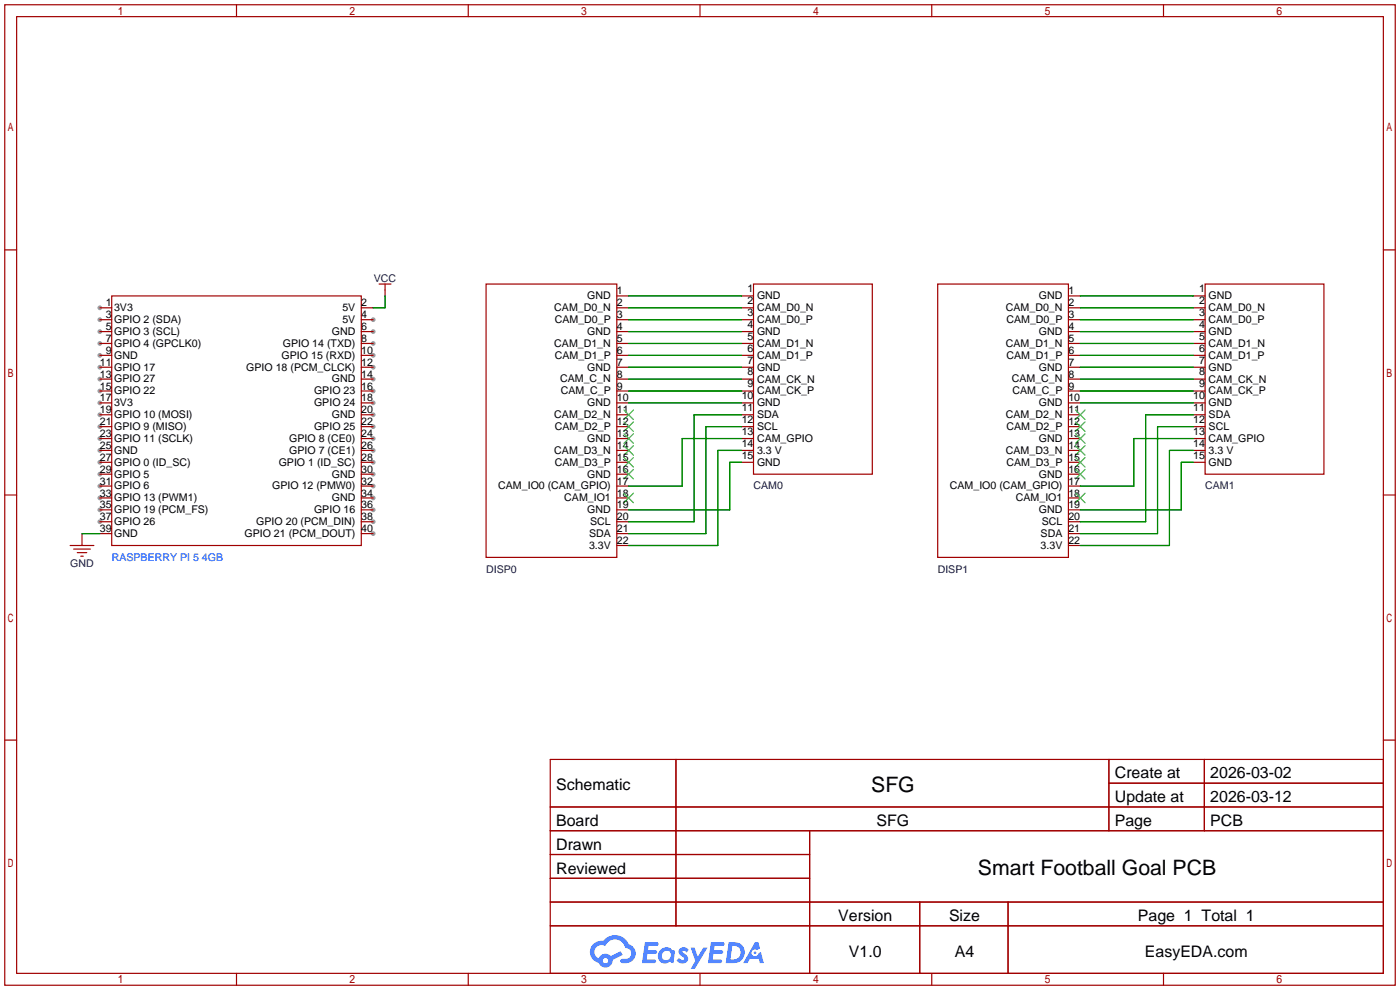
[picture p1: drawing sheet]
<svg xmlns="http://www.w3.org/2000/svg" width="299mm" height="212mm" viewBox="0 0 299 212" stroke-linecap="round" stroke-linejoin="round" font-family="sans-serif">
<g fill="#999">
<circle cx="79.8" cy="78.5" r=".51"/>
<circle cx="79.8" cy="75.9" r=".51"/>
<circle cx="79.8" cy="73.4" r=".51"/>
<circle cx="79.8" cy="70.9" r=".51"/>
<circle cx="79.8" cy="68.3" r=".51"/>
<circle cx="21.3" cy="65.8" r=".51"/>
<circle cx="79.8" cy="81" r=".51"/>
<circle cx="79.8" cy="83.6" r=".51"/>
<circle cx="79.8" cy="86.1" r=".51"/>
<circle cx="79.8" cy="88.6" r=".51"/>
<circle cx="79.8" cy="91.2" r=".51"/>
<circle cx="79.8" cy="93.7" r=".51"/>
<circle cx="79.8" cy="96.3" r=".51"/>
<circle cx="79.8" cy="101.3" r=".51"/>
<circle cx="79.8" cy="103.9" r=".51"/>
<circle cx="79.8" cy="106.4" r=".51"/>
<circle cx="79.8" cy="109" r=".51"/>
<circle cx="79.8" cy="111.5" r=".51"/>
<circle cx="79.8" cy="114" r=".51"/>
<circle cx="79.8" cy="98.8" r=".51"/>
<circle cx="21.3" cy="68.3" r=".51"/>
<circle cx="21.3" cy="70.9" r=".51"/>
<circle cx="21.3" cy="73.4" r=".51"/>
<circle cx="21.3" cy="75.9" r=".51"/>
<circle cx="21.3" cy="78.5" r=".51"/>
<circle cx="21.3" cy="81" r=".51"/>
<circle cx="21.3" cy="83.6" r=".51"/>
<circle cx="21.3" cy="86.1" r=".51"/>
<circle cx="21.3" cy="88.6" r=".51"/>
<circle cx="21.3" cy="91.2" r=".51"/>
<circle cx="21.3" cy="93.7" r=".51"/>
<circle cx="21.3" cy="96.3" r=".51"/>
<circle cx="21.3" cy="98.8" r=".51"/>
<circle cx="21.3" cy="101.3" r=".51"/>
<circle cx="21.3" cy="103.9" r=".51"/>
<circle cx="21.3" cy="106.4" r=".51"/>
<circle cx="21.3" cy="109" r=".51"/>
<circle cx="21.3" cy="111.5" r=".51"/>
</g>
<g fill="none" stroke="#a10000" stroke-width=".25">
<path d="M1 1h297.2v209.6h-297.2zM3.6 3.6h292.1v204.4h-292.1zM50.5 1v2.6M100.1 1v2.6M149.6 1v2.6M199.1 1v2.6M248.7 1v2.6M1 53.4h2.6M295.7 53.4h2.5M1 105.8h2.6M295.7 105.8h2.5M1 158.2h2.6"/>
<path d="M295.7 158.2h2.5M117.6 162.3h178.1v45.7h-178.1zM117.6 172.5h178.1M117.6 177.5h178.1M144.5 162.3v35.6M173 177.5v30.5M237 162.3v15.2M237 167.4h58.7M257.4 162.3v15.2M117.6 182.6h55.4M117.6 192.8h178.1M117.6 187.7h55.4"/>
<path d="M117.6 197.9h178.1M196.6 192.8v15.2M215.4 192.8v15.2M50.5 208v2.6M100.1 208v2.6M149.6 208v2.6M199.1 208v2.6M248.7 208v2.6"/>
</g>
<g fill="#5487ff">
<path d="M145.3 202.7a1.3 1.3 0 0 1 1.9 .3l-.4 .6a.54 .54 0 0 0-.9-.2l.1 .2a1.34 1.34 0 0 1 .9 1.8 1.47 1.47 0 0 1-2.3-.1l.5-.6 .8 .5a.31 .31 0 0 0 .4-.3 .31 .31 0 0 0-.3-.4 1.12 1.12 0 0 1-.7-1.8z"/>
<path d="M147.6 202.5h.9l.6 2 1.2-2h.9l-2.7 4.6h-.9l1-1.7z"/>
<path d="M137.8 201.4h1.7a1.31 1.31 0 0 1 1.2 .2 .4 .4 0 0 1-.3 .5l-1.8 .1-.1 .9h1.6a.4 .4 0 0 1 .4 .4 .4 .4 0 0 1-.5 .4h-1.6l-.2 1.2h1.4a.46 .46 0 0 1 .5 0 .46 .46 0 0 1 .1 .5l-.4 .2h-2.6z"/>
<path d="M151.9 201.4h1.7a1.32 1.32 0 0 1 1.2 .2 .39 .39 0 0 1-.3 .5l-1.8 .1-.1 .9h1.6a.4 .4 0 0 1 .4 .4 .4 .4 0 0 1-.4 .4h-1.7l-.2 1.2h1.4a.46 .46 0 0 1 .5 0 .46 .46 0 0 1 .1 .5l-.4 .2h-2.6z"/>
<path d="M161.3 201.4h.8l.3 1.3-.6 .4a.75 .75 0 0 0-1.1 .3 .75 .75 0 0 0 .5 1 .75 .75 0 0 0 .9-.7l.5-.2 .6 2.3h-.8l-.3-.9h-1.8l-.5 .9h-1z"/>
<path d="M155.7 201.4l-.6 4.4h1.5a2.27 2.27 0 0 0 2.6-2.2 2.27 2.27 0 0 0-2.7-2.2zM156.5 202.1a1.5 1.5 0 0 1 1.8 1.6 1.5 1.5 0 0 1-1.9 1.4h-.3z"/>
<path d="M141.2 203a1.6 1.6 0 0 0-.3 2.3 1.6 1.6 0 0 0 2.3 .2l.7 .3 .3-2.4-.1-.3-.5-.1a1.58 1.58 0 0 0-2.4 0zM141.8 203.5a.98 .98 0 0 1 1.6 .4 .98 .98 0 0 1-1.1 1.3 .94 .94 0 0 1-.9-.7 .94 .94 0 0 1 .4-1z"/>
<path d="M126.8 201.8a2.37 2.37 0 0 0 1.1 4 1.54 1.54 0 0 0 1.8 1 1.54 1.54 0 0 0 1.2-1.6l2.2-1.1-.5-.8-2 1a1.57 1.57 0 0 0-2.7 .5 1.5 1.5 0 0 1-.7-2.1 1.5 1.5 0 0 1 2.2-.5 2.23 2.23 0 0 1 2.3-1.4 2.23 2.23 0 0 1 2 1.8 1.16 1.16 0 0 1 1.2 1.1 1.16 1.16 0 0 1-1.1 1.2h-.7a.47 .47 0 0 0-.5 .4 .47 .47 0 0 0 .4 .5 2.17 2.17 0 0 0 2.5-.9 2.17 2.17 0 0 0-.3-2.7l-.8-.4a3.2 3.2 0 0 0-5.5-.7l-1.1 .1zM128.8 205.3a.6 .6 0 0 1 1.2 0 .6 .6 0 0 1-1.2 0z"/>
<circle cx="161.4" cy="203.6" r=".28"/>
</g>
<g fill="none" stroke="#a10000" stroke-width=".25">
<path d="M21.3 78.5h2.6M21.3 75.9h2.6M21.3 73.4h2.6M21.3 70.9h2.6M21.3 68.3h2.6M21.3 65.8h2.6M23.9 63.2h53.3v53.4h-53.3zM77.2 78.5h2.6M77.2 75.9h2.6M77.2 73.4h2.6M77.2 70.9h2.6M77.2 68.3h2.6"/>
<path d="M77.2 65.8h2.6M81 60.7h2.6M82.3 60.7v2.5M103.9 60.7h27.9v58.4h-27.9zM131.8 78.5h2.6M131.8 75.9h2.6M131.8 73.4h2.6M131.8 70.9h2.6M131.8 68.3h2.6M131.8 65.8h2.6M131.8 63.2h2.6M158.5 78.5h2.5"/>
<path d="M158.5 75.9h2.5M158.5 73.4h2.5M158.5 70.9h2.5M158.5 68.3h2.5M158.5 65.8h2.5M158.5 63.2h2.5M161 60.7h25.4v40.6h-25.4zM200.4 60.7h27.9v58.4h-27.9zM228.3 78.5h2.6M228.3 75.9h2.6M228.3 73.4h2.6M228.3 70.9h2.6"/>
<path d="M228.3 68.3h2.6M228.3 65.8h2.6M228.3 63.2h2.6M255 78.5h2.6M255 75.9h2.6M255 73.4h2.6M255 70.9h2.6M255 68.3h2.6M255 65.8h2.6M255 63.2h2.6M257.6 60.7h25.4v40.6h-25.4zM21.3 81h2.6"/>
<path d="M21.3 83.6h2.6M21.3 86.1h2.6M21.3 88.6h2.6M21.3 91.2h2.6M21.3 93.7h2.6M21.3 96.3h2.6M21.3 98.8h2.6M77.2 81h2.6M77.2 83.6h2.6M77.2 86.1h2.6M77.2 88.6h2.6M77.2 91.2h2.6"/>
<path d="M77.2 93.7h2.6M77.2 96.3h2.6M77.2 98.8h2.6M131.8 81h2.6M131.8 83.6h2.6M131.8 86.1h2.6M131.8 88.6h2.6M131.8 91.2h2.6M131.8 93.7h2.6M131.8 96.3h2.6M131.8 98.8h2.6M158.5 81h2.5"/>
<path d="M158.5 83.6h2.5M158.5 86.1h2.5M158.5 88.6h2.5M158.5 91.2h2.5M158.5 93.7h2.5M158.5 96.3h2.5M158.5 98.8h2.5M228.3 81h2.6M228.3 83.6h2.6M228.3 86.1h2.6M228.3 88.6h2.6M228.3 91.2h2.6"/>
<path d="M228.3 93.7h2.6M228.3 96.3h2.6M228.3 98.8h2.6M255 81h2.6M255 83.6h2.6M255 86.1h2.6M255 88.6h2.6M255 91.2h2.6M255 93.7h2.6M255 96.3h2.6M255 98.8h2.6M15 116.6h5.1"/>
<path d="M15.7 117.3h3.6M16.5 118.1h2M17.3 118.9h.5M17.5 114v2.6M21.3 101.3h2.6M21.3 103.9h2.6M21.3 106.4h2.6M21.3 109h2.6M21.3 111.5h2.6M21.3 114h2.6M77.2 101.3h2.6M77.2 103.9h2.6"/>
<path d="M77.2 106.4h2.6M77.2 109h2.6M77.2 111.5h2.6M77.2 114h2.6M131.8 101.3h2.6M131.8 103.9h2.6M131.8 106.4h2.6M131.8 109h2.6M131.8 111.5h2.6M131.8 114h2.6M131.8 116.6h2.6M228.3 101.3h2.6"/>
<path d="M228.3 103.9h2.6M228.3 106.4h2.6M228.3 109h2.6M228.3 111.5h2.6M228.3 114h2.6M228.3 116.6h2.6"/>
</g>
<g fill="none" stroke="#3c3" stroke-width=".25">
<path d="M133.3 87.6l2.1 2.1M133.3 90.2l2.1 2M133.3 92.7l2.1 2M133.3 95.2l2.1 2.1M133.3 97.8l2.1 2M135.4 87.6l-2.1 2.1M135.4 90.2l-2.1 2M135.4 92.7l-2.1 2M135.4 95.2l-2.1 2.1M135.4 97.8l-2.1 2M229.9 87.6l2 2.1M229.9 90.2l2 2"/>
<path d="M229.9 92.7l2 2M229.9 95.2l2 2.1M229.9 97.8l2 2M231.9 87.6l-2 2.1M231.9 90.2l-2 2M231.9 92.7l-2 2M231.9 95.2l-2 2.1M231.9 97.8l-2 2M133.3 100.3l2.1 2.1M133.3 105.4l2.1 2M135.4 100.3l-2.1 2.1M135.4 105.4l-2.1 2"/>
<path d="M229.9 100.3l2 2.1M229.9 105.4l2 2M231.9 100.3l-2 2.1M231.9 105.4l-2 2"/>
</g>
<g fill="none" stroke="#008700" stroke-width=".25">
<path d="M82.3 63.2v2.6h-2.5M134.4 63.2h24.1M134.4 65.8h24.1M134.4 68.3h24.1M134.4 70.9h24.1M134.4 73.4h24.1M134.4 75.9h24.1M134.4 78.5h24.1M230.9 63.2h24.1M230.9 65.8h24.1M230.9 68.3h24.1M230.9 70.9h24.1"/>
<path d="M230.9 73.4h24.1M230.9 75.9h24.1M230.9 78.5h24.1M134.4 81h24.1M134.4 83.6h24.1M134.4 86.1h24.1M158.5 96.3h-5.1v20.3h-19M158.5 91.2h-7.6v22.8h-16.5M158.5 88.6h-10.2v22.9h-13.9M158.5 93.7h-12.7v10.2h-11.4M158.5 98.8h-2.5v10.2h-21.6M230.9 81h24.1"/>
<path d="M230.9 83.6h24.1M230.9 86.1h24.1M255 96.3h-5.1v20.3h-19M255 91.2h-7.6v22.8h-16.5M255 88.6h-10.1v22.9h-14M255 93.7h-12.7v10.2h-11.4M255 98.8h-2.5v10.2h-21.6M17.5 114h3.8"/>
</g>
<g font-size="4.5">
<text x="186.2" y="169.2">SFG</text>
<text x="209" y="187">Smart Football Goal PCB</text>
</g>
<g font-size="3.4">
<text x="238.3" y="166.4">Create at</text>
<text x="258.7" y="166.4">2026-03-02</text>
<text x="118.9" y="168.9">Schematic</text>
<text x="238.3" y="171.4">Update at</text>
<text x="258.7" y="171.4">2026-03-12</text>
<text x="118.9" y="176.5">Board</text>
<text x="187.4" y="176.5">SFG</text>
<text x="238.3" y="176.5">Page</text>
<text x="258.7" y="176.5">PCB</text>
<text x="118.9" y="181.6">Drawn</text>
<text x="118.9" y="186.7">Reviewed</text>
<text x="179.2" y="196.8">Version</text>
<text x="202.8" y="196.8">Size</text>
<text x="243.2" y="196.8">Page 1 Total 1</text>
<text x="181.4" y="204.5">V1.0</text>
<text x="204.1" y="204.5">A4</text>
<text x="244.7" y="204.5">EasyEDA.com</text>
</g>
<g font-size="2.3">
<text x="22.6" y="65.5">1</text>
<text x="77.2" y="65.5">2</text>
<text x="125.5" y="64">GND</text>
<text x="131.8" y="62.9">1</text>
<text x="131.8" y="65.5">2</text>
<text x="159.8" y="62.4">1</text>
<text x="159.8" y="65">2</text>
<text x="161.8" y="64">GND</text>
<text x="222" y="64">GND</text>
<text x="228.3" y="62.9">1</text>
<text x="228.3" y="65.5">2</text>
<text x="256.3" y="62.4">1</text>
<text x="256.3" y="65">2</text>
<text x="258.3" y="64">GND</text>
<text x="22.6" y="68">3</text>
<text x="22.6" y="70.6">5</text>
<text x="24.4" y="66.5">3V3</text>
<text x="24.4" y="69">GPIO 2 (SDA)</text>
<text x="24.4" y="71.6">GPIO 3 (SCL)</text>
<text x="70.9" y="71.6">GND</text>
<text x="73.2" y="69">5V</text>
<text x="73.2" y="66.5">5V</text>
<text x="77.2" y="70.6">6</text>
<text x="77.2" y="68">4</text>
<text x="118.5" y="66.5">CAM_D0_N</text>
<text x="118.6" y="69">CAM_D0_P</text>
<text x="125.5" y="71.6">GND</text>
<text x="131.8" y="68">3</text>
<text x="131.8" y="70.6">4</text>
<text x="159.8" y="67.5">3</text>
<text x="159.8" y="70.1">4</text>
<text x="161.8" y="66.5">CAM_D0_N</text>
<text x="161.8" y="69.1">CAM_D0_P</text>
<text x="161.8" y="71.6">GND</text>
<text x="215" y="66.5">CAM_D0_N</text>
<text x="215.1" y="69">CAM_D0_P</text>
<text x="222" y="71.6">GND</text>
<text x="228.3" y="68">3</text>
<text x="228.3" y="70.6">4</text>
<text x="256.3" y="67.5">3</text>
<text x="256.3" y="70.1">4</text>
<text x="258.3" y="66.5">CAM_D0_N</text>
<text x="258.3" y="69.1">CAM_D0_P</text>
<text x="258.3" y="71.6">GND</text>
<text x="22.6" y="73.1">7</text>
<text x="22.6" y="75.6">9</text>
<text x="24.4" y="74.1">GPIO 4 (GPCLK0)</text>
<text x="24.4" y="76.7">GND</text>
<text x="60.2" y="76.7">GPIO 15 (RXD)</text>
<text x="60.4" y="74.1">GPIO 14 (TXD)</text>
<text x="77.2" y="75.6">10</text>
<text x="77.2" y="73.1">8</text>
<text x="118.5" y="74.1">CAM_D1_N</text>
<text x="118.6" y="76.7">CAM_D1_P</text>
<text x="131.8" y="73.1">5</text>
<text x="131.8" y="75.6">6</text>
<text x="159.8" y="72.6">5</text>
<text x="159.8" y="75.1">6</text>
<text x="159.8" y="77.7">7</text>
<text x="161.8" y="74.1">CAM_D1_N</text>
<text x="161.8" y="76.7">CAM_D1_P</text>
<text x="215" y="74.1">CAM_D1_N</text>
<text x="215.1" y="76.7">CAM_D1_P</text>
<text x="228.3" y="73.1">5</text>
<text x="228.3" y="75.6">6</text>
<text x="256.3" y="72.6">5</text>
<text x="256.3" y="75.1">6</text>
<text x="256.3" y="77.7">7</text>
<text x="258.3" y="74.1">CAM_D1_N</text>
<text x="258.3" y="76.7">CAM_D1_P</text>
<text x="21.4" y="78.2">11</text>
<text x="21.4" y="80.7">13</text>
<text x="21.4" y="83.3">15</text>
<text x="24.4" y="79.2">GPIO 17</text>
<text x="24.4" y="81.7">GPIO 27</text>
<text x="52.6" y="79.2">GPIO 18 (PCM_CLCK)</text>
<text x="70.9" y="81.7">GND</text>
<text x="77.2" y="78.2">12</text>
<text x="77.2" y="80.7">14</text>
<text x="77.2" y="83.3">16</text>
<text x="119.7" y="81.7">CAM_C_N</text>
<text x="125.5" y="79.2">GND</text>
<text x="131.8" y="78.2">7</text>
<text x="131.8" y="80.7">8</text>
<text x="131.8" y="83.3">9</text>
<text x="159.8" y="80.2">8</text>
<text x="159.8" y="82.8">9</text>
<text x="161.8" y="79.2">GND</text>
<text x="161.8" y="81.8">CAM_CK_N</text>
<text x="216.2" y="81.7">CAM_C_N</text>
<text x="222" y="79.2">GND</text>
<text x="228.3" y="78.2">7</text>
<text x="228.3" y="80.7">8</text>
<text x="228.3" y="83.3">9</text>
<text x="256.3" y="80.2">8</text>
<text x="256.3" y="82.8">9</text>
<text x="258.3" y="79.2">GND</text>
<text x="258.3" y="81.8">CAM_CK_N</text>
<text x="21.4" y="85.8">17</text>
<text x="21.4" y="88.3">19</text>
<text x="24.4" y="84.3">GPIO 22</text>
<text x="24.4" y="86.8">3V3</text>
<text x="24.4" y="89.4">GPIO 10 (MOSI)</text>
<text x="67.1" y="84.3">GPIO 23</text>
<text x="67.1" y="86.8">GPIO 24</text>
<text x="70.9" y="89.4">GND</text>
<text x="77.2" y="85.8">18</text>
<text x="77.2" y="88.3">20</text>
<text x="118.5" y="89.4">CAM_D2_N</text>
<text x="119.8" y="84.3">CAM_C_P</text>
<text x="125.5" y="86.8">GND</text>
<text x="131.8" y="85.8">10</text>
<text x="131.8" y="88.3">11</text>
<text x="158.5" y="85.3">10</text>
<text x="158.5" y="87.8">11</text>
<text x="161.8" y="84.3">CAM_CK_P</text>
<text x="161.8" y="86.8">GND</text>
<text x="161.8" y="89.4">SDA</text>
<text x="215" y="89.4">CAM_D2_N</text>
<text x="216.4" y="84.3">CAM_C_P</text>
<text x="222" y="86.8">GND</text>
<text x="228.3" y="85.8">10</text>
<text x="228.3" y="88.3">11</text>
<text x="255" y="85.3">10</text>
<text x="255" y="87.8">11</text>
<text x="258.3" y="84.3">CAM_CK_P</text>
<text x="258.3" y="86.8">GND</text>
<text x="258.3" y="89.4">SDA</text>
<text x="21.4" y="90.9">21</text>
<text x="21.4" y="93.4">23</text>
<text x="21.4" y="96">25</text>
<text x="24.4" y="91.9">GPIO 9 (MISO)</text>
<text x="24.4" y="94.4">GPIO 11 (SCLK)</text>
<text x="61.8" y="94.4">GPIO 8 (CE0)</text>
<text x="67.1" y="91.9">GPIO 25</text>
<text x="77.2" y="90.9">22</text>
<text x="77.2" y="93.4">24</text>
<text x="77.2" y="96">26</text>
<text x="118.6" y="91.9">CAM_D2_P</text>
<text x="125.5" y="94.4">GND</text>
<text x="131.8" y="90.9">12</text>
<text x="131.8" y="93.4">13</text>
<text x="131.8" y="96">14</text>
<text x="158.5" y="90.4">12</text>
<text x="158.5" y="92.9">13</text>
<text x="158.5" y="95.5">14</text>
<text x="161.8" y="91.9">SCL</text>
<text x="161.8" y="94.5">CAM_GPIO</text>
<text x="215.1" y="91.9">CAM_D2_P</text>
<text x="222" y="94.4">GND</text>
<text x="228.3" y="90.9">12</text>
<text x="228.3" y="93.4">13</text>
<text x="228.3" y="96">14</text>
<text x="255" y="90.4">12</text>
<text x="255" y="92.9">13</text>
<text x="255" y="95.5">14</text>
<text x="258.3" y="91.9">SCL</text>
<text x="258.3" y="94.5">CAM_GPIO</text>
<text x="21.4" y="98.5">27</text>
<text x="21.4" y="101">29</text>
<text x="24.4" y="97">GND</text>
<text x="24.4" y="99.5">GPIO 0 (ID_SC)</text>
<text x="59.6" y="99.5">GPIO 1 (ID_SC)</text>
<text x="61.8" y="97">GPIO 7 (CE1)</text>
<text x="77.2" y="101">30</text>
<text x="77.2" y="98.5">28</text>
<text x="118.5" y="97">CAM_D3_N</text>
<text x="118.6" y="99.5">CAM_D3_P</text>
<text x="131.8" y="98.5">15</text>
<text x="131.8" y="101">16</text>
<text x="158.5" y="98">15</text>
<text x="161.8" y="97">3.3 V</text>
<text x="161.8" y="99.5">GND</text>
<text x="215" y="97">CAM_D3_N</text>
<text x="215.1" y="99.5">CAM_D3_P</text>
<text x="228.3" y="98.5">15</text>
<text x="228.3" y="101">16</text>
<text x="255" y="98">15</text>
<text x="258.3" y="97">3.3 V</text>
<text x="258.3" y="99.5">GND</text>
<text x="21.4" y="103.6">31</text>
<text x="21.4" y="106.1">33</text>
<text x="24.4" y="102.1">GPIO 5</text>
<text x="24.4" y="104.6">GPIO 6</text>
<text x="24.4" y="107.1">GPIO 13 (PWM1)</text>
<text x="58.2" y="104.6">GPIO 12 (PMW0)</text>
<text x="70.9" y="102.1">GND</text>
<text x="70.9" y="107.1">GND</text>
<text x="77.2" y="103.6">32</text>
<text x="77.2" y="106.1">34</text>
<text x="106.5" y="104.6">CAM_IO0 (CAM_GPIO)</text>
<text x="120.6" y="107.1">CAM_IO1</text>
<text x="125.5" y="102.1">GND</text>
<text x="131.8" y="103.6">17</text>
<text x="131.8" y="106.1">18</text>
<text x="203" y="104.6">CAM_IO0 (CAM_GPIO)</text>
<text x="217.1" y="107.1">CAM_IO1</text>
<text x="222" y="102.1">GND</text>
<text x="228.3" y="103.6">17</text>
<text x="228.3" y="106.1">18</text>
<text x="21.4" y="108.7">35</text>
<text x="21.4" y="111.2">37</text>
<text x="21.4" y="113.7">39</text>
<text x="24.4" y="109.7">GPIO 19 (PCM_FS)</text>
<text x="24.4" y="112.2">GPIO 26</text>
<text x="54.8" y="112.2">GPIO 20 (PCM_DIN)</text>
<text x="67.1" y="109.7">GPIO 16</text>
<text x="77.2" y="108.7">36</text>
<text x="77.2" y="111.2">38</text>
<text x="77.2" y="113.7">40</text>
<text x="125.5" y="109.7">GND</text>
<text x="126.1" y="112.2">SCL</text>
<text x="131.8" y="108.7">19</text>
<text x="131.8" y="111.2">20</text>
<text x="131.8" y="113.7">21</text>
<text x="222" y="109.7">GND</text>
<text x="222.7" y="112.2">SCL</text>
<text x="228.3" y="108.7">19</text>
<text x="228.3" y="111.2">20</text>
<text x="228.3" y="113.7">21</text>
<text x="24.4" y="114.8">GND</text>
<text x="52.3" y="114.8">GPIO 21 (PCM_DOUT)</text>
<text x="125.9" y="114.8">SDA</text>
<text x="125.9" y="117.3">3.3V</text>
<text x="131.8" y="116.3">22</text>
<text x="222.4" y="114.8">SDA</text>
<text x="222.4" y="117.3">3.3V</text>
<text x="228.3" y="116.3">22</text>
</g>
<g font-size="2.3" fill="#000080">
<text x="79.9" y="60.2">VCC</text>
<text x="161" y="104.6">CAM0</text>
<text x="257.6" y="104.6">CAM1</text>
<text x="15" y="121.1">GND</text>
<text x="103.9" y="122.4">DISP0</text>
<text x="200.4" y="122.4">DISP1</text>
</g>
<text font-size="2.3" fill="#00f" x="23.9" y="119.9">RASPBERRY PI 5 4GB</text>
</svg>
